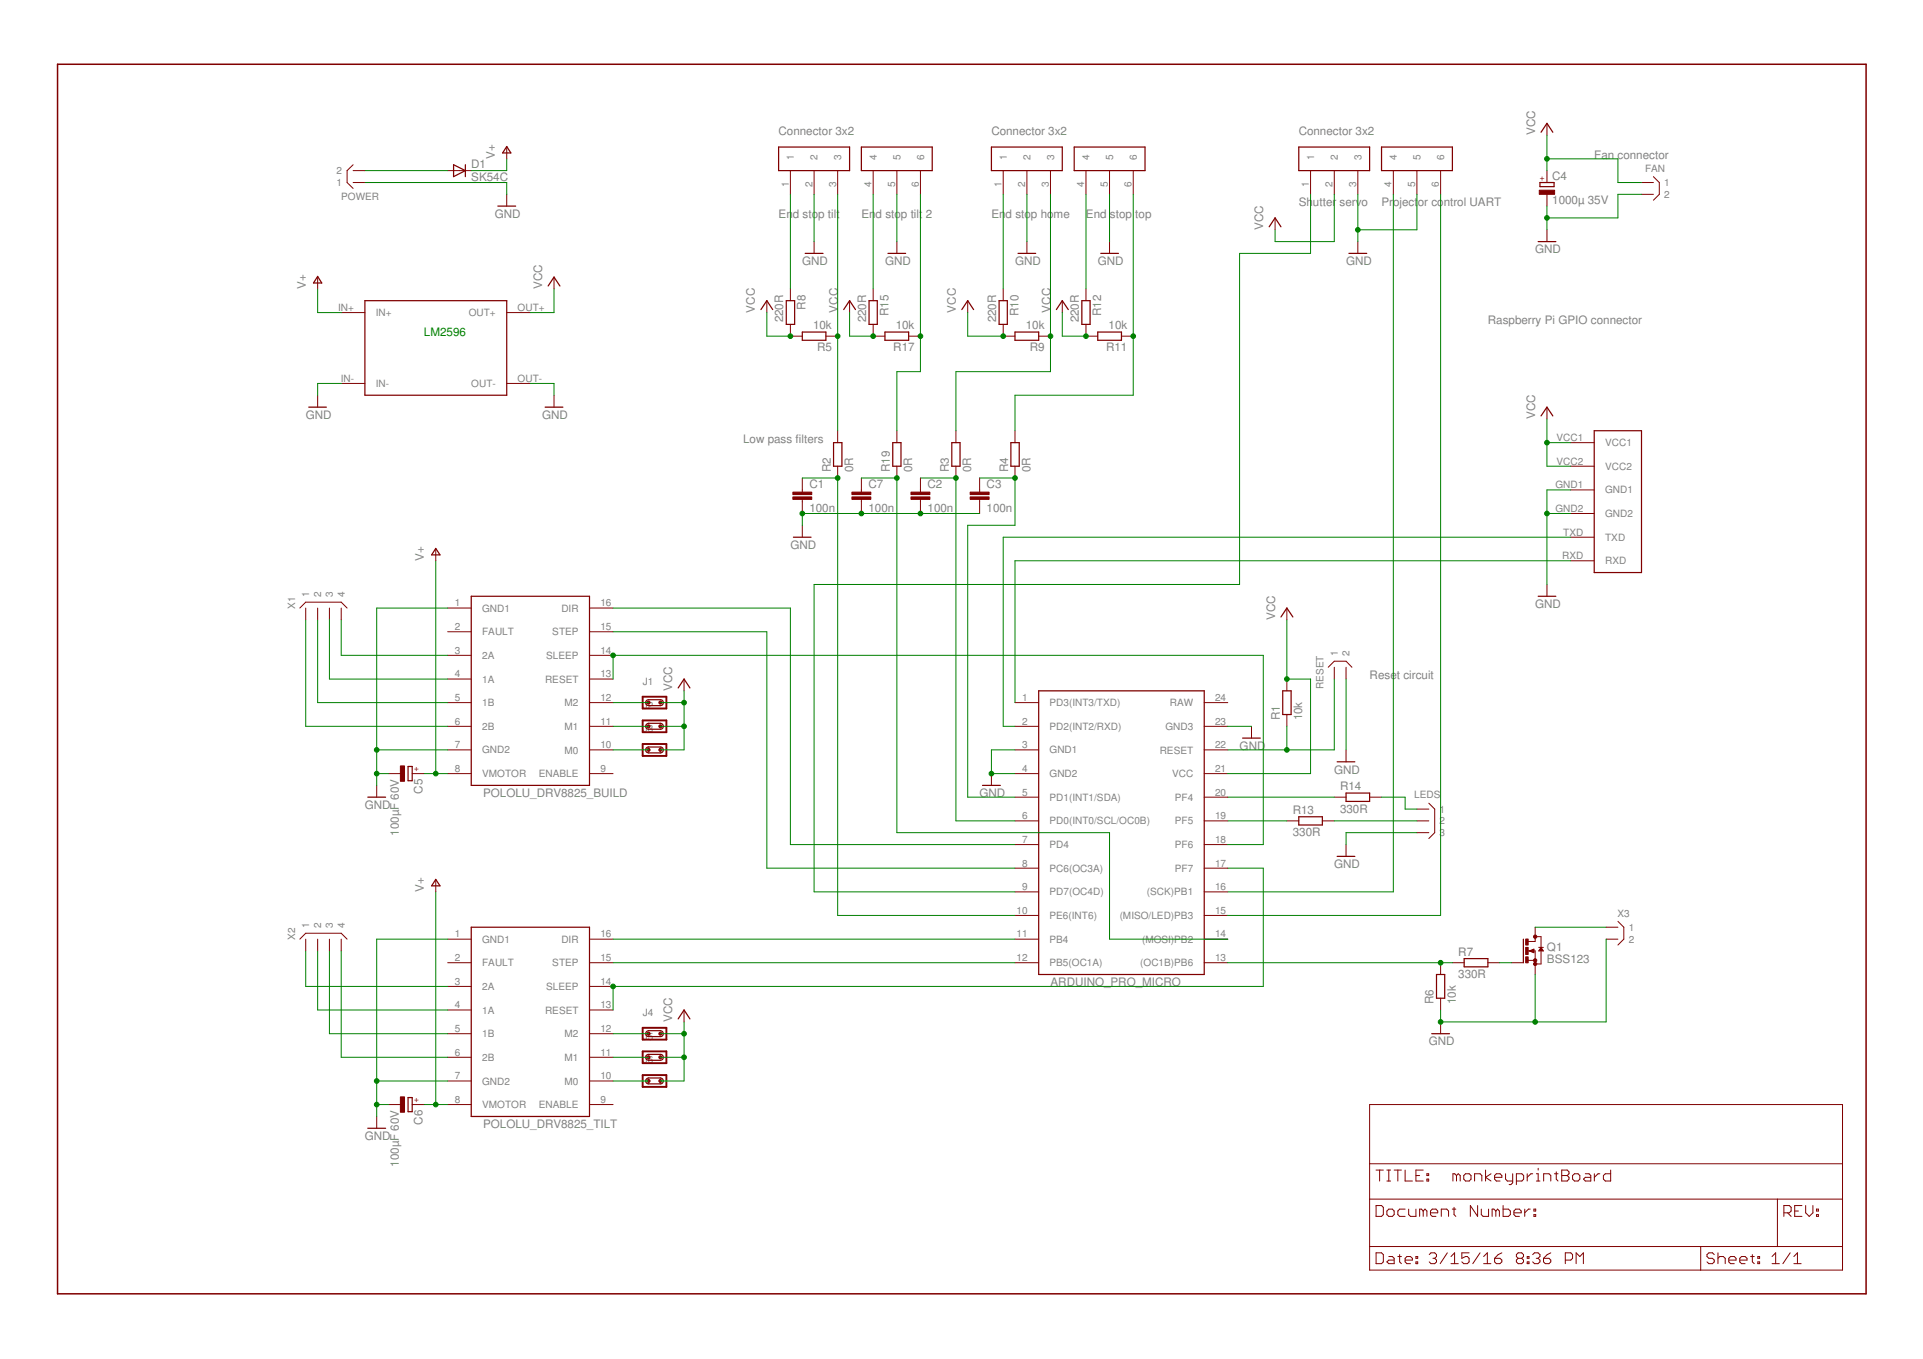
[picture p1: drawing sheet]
<svg xmlns="http://www.w3.org/2000/svg" width="297mm" height="210mm" viewBox="0 0 297 210" stroke-linecap="round" stroke-linejoin="round" font-family="sans-serif">
<g fill="none" stroke="#800000" stroke-width=".19">
<path d="M70.1 25.4l1.8 1-1.8 .9zM71.9 25.4v1.9M76.9 31.8h2.8M78.3 22.6l.6 1h-1.3zM120.3 22.7h10.9v3.7h-10.9zM124.4 39.1h2.7M133.1 22.7h10.9v3.7h-10.9zM137.2 39.1h2.7M153.1 22.7h11v3.7h-11zM157.2 39.1h2.8M165.9 22.7h11v3.7h-11zM170 39.1h2.8"/>
<path d="M196 35l1-1.3 .9 1.3M200.6 22.7h11v3.7h-11zM208.4 39.1h2.7M213.4 22.7h10.9v3.7h-10.9zM237.6 37.3h2.7M237.9 28.2h2.2v.6h-2.2zM238 20.4l1-1.4 .9 1.4M49.1 42.7l.6 1h-1.3zM56.4 46.4h21.9v14.6h-21.9zM84.7 44.2l.9-1.4 .9 1.4M117.5 47.8l.9-1.4 1 1.4M121.5 46.4h1.2v3.7h-1.2z"/>
<path d="M123.9 51.3h3.7v1.3h-3.7zM130.3 47.8l.9-1.4 .9 1.4M134.2 46.4h1.3v3.7h-1.3zM136.7 51.3h3.7v1.3h-3.7zM148.6 47.8l.9-1.4 .9 1.4M154.3 46.4h1.3v3.7h-1.3zM156.8 51.3h3.6v1.3h-3.6zM163.2 47.8l.9-1.4 .9 1.4M167.1 46.4h1.3v3.7h-1.3zM169.6 51.3h3.6v1.3h-3.6zM47.7 62.9h2.7M84.2 62.9h2.8"/>
<path d="M128.8 68.4h1.2v3.6h-1.2zM137.9 68.4h1.3v3.6h-1.3zM147 68.4h1.3v3.6h-1.3zM156.1 68.4h1.3v3.6h-1.3zM238 64.2l1-1.3 .9 1.3M246.3 66.5h7.3v21.9h-7.3zM67.3 84.7l.7 1h-1.3zM72.8 92.1h18.3v29.2h-18.3zM122.6 83h2.7M197.9 95.3l.9-1.4 .9 1.4M237.6 92.1h2.7M63 118.4h.7v2.2h-.7z"/>
<path d="M99.9 108.2l.3-.1h1.8a.46 .46 0 0 1 .5 .4 .46 .46 0 0 1-.5 .5h-1.8a.45 .45 0 0 1-.4-.3 .45 .45 0 0 1 .1-.5zM99.9 111.9l.3-.2h1.8a.46 .46 0 0 1 .5 .5 .46 .46 0 0 1-.5 .4h-1.8a.44 .44 0 0 1-.4-.2 .44 .44 0 0 1 .1-.5zM99.9 115.5l.3-.1h1.8a.46 .46 0 0 1 .5 .4 .46 .46 0 0 1-.5 .5h-1.8a.45 .45 0 0 1-.4-.3 .45 .45 0 0 1 .1-.5zM104.8 106.3l.9-1.4 .9 1.4M160.4 106.7h25.6v43.8h-25.6zM191.9 114h2.8M198.1 106.7h1.3v3.7h-1.3zM206.5 117.7h2.8M56.8 123.1h2.8M67.3 135.8l.7 1h-1.3zM151.8 121.3h2.7M200.6 126.2h3.7v1.2h-3.7z"/>
<path d="M206.5 132.3h2.8M207.9 122.5h3.7v1.3h-3.7zM72.8 143.2h18.3v29.2h-18.3zM99.9 159.3l.3-.1h1.8a.46 .46 0 0 1 .5 .4 .46 .46 0 0 1-.5 .5h-1.8a.44 .44 0 0 1-.4-.3 .44 .44 0 0 1 .1-.5zM104.8 157.4l.9-1.4 .9 1.4M221.1 159.7h2.8M221.9 150.5h1.3v3.7h-1.3zM226.2 148.1h3.6v1.2h-3.6zM235.3 145.1v3.6M236.4 146.9l.5 .2v-.4l-.4 .2M238 146.5l.2 .3h-.3zM56.8 174.3h2.8"/>
<path d="M63 169.5h.7v2.2h-.7zM99.9 163l.3-.1h1.8a.46 .46 0 0 1 .5 .4 .46 .46 0 0 1-.5 .5h-1.8a.45 .45 0 0 1-.4-.3 .45 .45 0 0 1 .1-.5zM99.9 166.6l.3-.1h1.8a.46 .46 0 0 1 .5 .5 .46 .46 0 0 1-.5 .4h-1.8a.44 .44 0 0 1-.4-.3 .44 .44 0 0 1 .1-.5z"/>
</g>
<g fill="none" stroke="#800000" stroke-width=".15">
<path d="M239 19v1.9M54.5 28.2h1.9M54.5 26.4h1.9M54.5 25.4l-.9 1v1.8l.9 .9M69.2 26.4h3.6M78.3 22.7v1.8M78.3 30v1.8M122.1 26.4v3.6M125.8 26.4v3.6M125.8 37.3v1.8M129.4 26.4v3.6M134.9 26.4v3.6"/>
<path d="M138.5 26.4v3.6M138.5 37.3v1.8M142.2 26.4v3.6M155 26.4v3.6M158.6 26.4v3.6M158.6 37.3v1.8M162.3 26.4v3.6M167.7 26.4v3.6M171.4 26.4v3.6M171.4 37.3v1.8M175 26.4v3.6M197 33.7v1.8"/>
<path d="M202.4 26.4v3.6M206.1 26.4v3.6M209.7 26.4v3.6M209.7 37.3v1.8M215.2 26.4v3.6M218.9 26.4v3.6M222.5 26.4v3.6M239 26.4v1.8M239 30v1.8M239 35.5v1.8M253.6 28.2h1.8M253.6 30h1.8"/>
<path d="M255.4 27.3l.9 .9v1.8l-.9 .9M49.1 42.8v1.8M52.7 48.3h3.7M52.7 59.2h3.7M78.3 48.3h3.6M78.3 59.2h3.6M85.6 42.8v1.8M118.4 46.4v1.9M122.1 50.1v1.8h1.8M122.1 44.6v1.8M127.6 51.9h1.8M131.2 46.4v1.9"/>
<path d="M134.9 50.1v1.8h1.8M134.9 44.6v1.8M140.4 51.9h1.8M149.5 46.4v1.9M155 50.1v1.8h1.8M155 44.6v1.8M160.4 51.9h1.9M164.1 46.4v1.9M167.7 50.1v1.8h1.9M167.7 44.6v1.8M173.2 51.9h1.8M49.1 61v1.9"/>
<path d="M85.6 61v1.9M123.9 73.8v2.2M123.9 77.1v2.2M129.4 66.5v1.9M129.4 72v1.8M133.1 73.8v2.2M133.1 77.1v2.2M138.5 66.5v1.9M138.5 72v1.8M142.2 73.8v2.2M142.2 77.1v2.2M147.7 66.5v1.9"/>
<path d="M147.7 72v1.8M151.3 73.8v2.2M151.3 77.1v2.2M156.8 66.5v1.9M156.8 72v1.8M239 62.9v1.8M242.6 72h3.7M242.6 75.7h3.7M242.6 79.3h3.7M242.6 68.4h3.7M46.3 93.9l.9-.9h5.5l.9 .9M47.2 93.9v1.8"/>
<path d="M49.1 93.9v1.8M50.9 93.9v1.8M52.7 93.9v1.8M67.3 84.8v1.8M69.2 97.6h3.6M69.2 93.9h3.6M91.1 97.6h3.6M91.1 93.9h3.6M123.9 81.1v1.9M198.8 93.9v1.8M239 90.3v1.8M242.6 83h3.7"/>
<path d="M242.6 86.6h3.7M60 119.5h1.8M63.7 119.5h1.8M69.2 108.5h3.6M69.2 112.2h3.6M69.2 115.8h3.6M69.2 119.5h3.6M69.2 101.2h3.6M69.2 104.9h3.6M91.1 108.5h3.6M91.1 112.2h3.6M91.1 115.8h3.6"/>
<path d="M91.1 119.5h3.6M91.1 101.2h3.6M91.1 104.9h3.6M105.7 104.9v1.8M153.1 119.5v1.8M156.8 108.5h3.6M156.8 112.2h3.6M156.8 115.8h3.6M156.8 119.5h3.6M186 108.5h3.7M186 112.2h3.7M186 115.8h3.7"/>
<path d="M186 119.5h3.7M193.3 112.2v1.8M198.8 104.9v1.8M198.8 110.4v1.8M205.2 103.1l.9-1h1.8l.9 1M206.1 103.1v1.8M207.9 103.1v1.8M207.9 115.8v1.9M58.2 121.3v1.8M67.3 135.9v1.9M156.8 123.1h3.6M156.8 126.8h3.6"/>
<path d="M156.8 130.5h3.6M156.8 134.1h3.6M156.8 137.8h3.6M186 123.1h3.7M186 126.8h3.7M186 130.5h3.7M186 134.1h3.7M186 137.8h3.7M198.8 126.8h1.8M204.3 126.8h1.8M206.1 123.1h1.8M207.9 130.5v1.8"/>
<path d="M211.6 123.1h1.8M218.9 126.8h1.8M218.9 125h1.8M218.9 128.6h1.8M220.7 124.1l.9 .9v3.6l-.9 .9M46.3 145.1l.9-1h5.5l.9 1M47.2 145.1v1.8M49.1 145.1v1.8M50.9 145.1v1.8M52.7 145.1v1.8M69.2 145.1h3.6M69.2 148.7h3.6"/>
<path d="M69.2 152.4h3.6M69.2 156h3.6M69.2 159.7h3.6M91.1 145.1h3.6M91.1 148.7h3.6M91.1 152.4h3.6M91.1 156h3.6M91.1 159.7h3.6M105.7 156v1.8M156.8 141.4h3.6M156.8 145.1h3.6M156.8 148.7h3.6"/>
<path d="M186 141.4h3.7M186 145.1h3.7M186 148.7h3.7M222.5 148.7v1.8M222.5 154.2v1.8M222.5 157.8v1.9M224.3 148.7h1.9M229.8 148.7h1.8M233.5 148.7h1.8M236 146.9h1.1v3.6M236 148.3h1.1M236.2 146.9l.7-.3v.6z"/>
<path d="M237.1 143.2v2.2h-1.1M237.1 144.7h.9v4.2h-.9M237.7 146.3h.7M238 146.3l.4 .6h-.7zM248.1 145.1h1.8M248.1 143.2h1.8M249.9 142.3l.9 .9v1.9l-.9 .9M58.2 172.4v1.9M60 170.6h1.8M63.7 170.6h1.8M69.2 163.3h3.6M69.2 167h3.6"/>
<path d="M69.2 170.6h3.6M91.1 163.3h3.6M91.1 167h3.6M91.1 170.6h3.6M211.6 170.6h73v25.6h-73zM211.6 179.7h73M211.6 185.2h73M211.6 192.5h73M212.6 186.2h.8l.3 .3v1.1l-.3 .3h-.8zM212.6 193.5h.8l.3 .3v1.1l-.3 .3h-.8zM212.6 180.7h1.1M213.1 180.7v1.7"/>
<path d="M214.2 187l.3-.2h.6l.2 .2v.6l-.2 .3h-.6l-.3-.3zM214.2 180.7h.6M214.2 182.4h.6M214.5 194.1h.6l.2 .3v.8h-.8l-.3-.3 .3-.3h.8M214.5 180.7v1.7M215.3 180.7h1.2M215.9 194.1h.6M215.9 180.7v1.7M216.2 193.8v1.1l.3 .3M217 194.6h1.2v-.2l-.3-.3h-.6l-.3 .3v.5l.3 .3h.6M217 180.7v1.7h1.2M217 186.8h-.8l-.3 .2v.6l.3 .3h.8"/>
<path d="M217.6 186.8v.8l.3 .3h.8v-1.1M218.7 194.9h.3v.3h-.3zM218.7 194.1h.3v.3h-.3zM218.7 181.6h.6M219.8 180.7h-1.1v1.7h1.1M219.8 187l-.2-.2h-.3v1.1M219.8 187l.3-.2 .3 .2v.9M219.8 187v.9M220.4 182.1h.3v.3h-.3zM220.4 181.3h.3v.3h-.3zM220.8 193.8l.2-.3h.6l.3 .3v.3l-.3 .3M221 187.3h1.1v-.3l-.3-.2h-.6l-.2 .2v.6l.2 .3h.6"/>
<path d="M221.3 194.4h.3M221.6 194.4l.3 .2v.3l-.3 .3h-.6l-.2-.3M222.6 187.9v-1.1h.9l.3 .2v.9M223.6 193.5l-1.1 1.7M224.1 195.2h1.2M224.1 194.1l.6-.6v1.7M224.3 186.8h.6M224.6 186.5v1.1l.3 .3M225 181.6l-.3-.3h-.3v1.1M225 181.6v.8M225 181.6l.3-.3 .3 .3v.8M226.1 181.6l.3-.3h.5l.3 .3v.5l-.3 .3h-.5l-.3-.3z"/>
<path d="M226.9 193.5h-1.1v.9l.6-.3h.3l.2 .3v.5l-.2 .3h-.6l-.3-.3M227.8 182.4v-1.1h.8l.3 .3v.8M228.2 186.2v1.7l-1.1-1.7v1.7M228.6 193.5l-1.1 1.7M228.8 186.8v.8l.3 .3h.8v-1.1M229.2 195.2h1.1M229.2 194.1l.5-.6v1.7M229.5 180.7v1.7M230.3 181.3l-.8 .5 .8 .6M230.9 194.4h.8l.3 .2v.3l-.3 .3h-.6l-.2-.3zM230.9 181.8h1.1v-.2l-.3-.3h-.6l-.2 .3v.5l.2 .3h.6M231.1 187l-.3-.2h-.3v1.1"/>
<path d="M231.1 187v.9M231.1 187l.2-.2 .3 .2v.9M232 193.5l-.6 .3-.5 .6M232.2 186.2v1.7h.8l.3-.3v-.6l-.3-.2h-.8M232.6 181.3v.8l.2 .3h.9M233.7 181.3v1.4l-.3 .3h-.3M233.8 187.3h1.2v-.3l-.3-.2h-.6l-.3 .2v.6l.3 .3h.6M234.2 182.4h.9l.3-.3v-.5l-.3-.3h-.9v1.7M234.5 194.4l-.3 .2v.3l.3 .3h.6l.2-.3v-.3l-.2-.2M234.5 194.4l-.3-.3v-.3l.3-.3h.6l.2 .3v.3l-.2 .3M234.5 194.4h.6M235.5 186.8v1.1"/>
<path d="M235.9 194.9h.3v.3h-.3zM235.9 194.1h.3v.3h-.3zM235.9 181.3v1.1M236.4 186.8h-.3l-.6 .5M236.7 193.8l.3-.3h.6l.3 .3v.3l-.3 .3M236.7 181.3h-.2l-.6 .5M236.9 186.8h.3v.2h-.3zM236.9 187.6h.3v.3h-.3zM237.3 194.4h.3M237.3 182.4h.6M237.3 181.3h.3v1.1M237.6 194.4l.3 .2v.3l-.3 .3h-.6l-.3-.3"/>
<path d="M237.6 180.4v.3M238.4 194.4h.9l.2 .2v.3l-.2 .3h-.6l-.3-.3zM238.4 182.4v-1.1h.9l.2 .3v.8M239.5 193.5l-.5 .3-.6 .6M240.1 181.3h.6M240.4 181v1.1l.3 .3M241.2 180.7h.9l.3 .3v.3l-.3 .3 .3 .2v.3l-.3 .3h-.9zM241.2 181.6h.9M241.8 194.6h.8l.3-.2v-.6l-.3-.3h-.8v1.7M242.9 181.6l.3-.3h.6l.2 .3v.5l-.2 .3h-.6l-.3-.3zM243.5 195.2v-1.7l.5 .6 .6-.6v1.7M244.9 181.3h.5l.3 .3v.8h-.8l-.3-.3 .3-.3h.8"/>
<path d="M246.3 181.3v1.1M247.1 181.3h-.3l-.5 .5M248.8 180.7v1.7h-.8l-.3-.3v-.5l.3-.3h.8M262.7 192.5v3.7M264.8 193.8l-.3-.3h-.5l-.3 .3v.3l.3 .3h.5l.3 .2v.3l-.3 .3h-.5l-.3-.3M265.4 194.4l.2-.3h.6l.3 .3v.8M265.4 193.5v1.7M267 194.6h1.2v-.2l-.3-.3h-.6l-.3 .3v.5l.3 .3h.6M268.7 194.6h1.2v-.2l-.3-.3h-.6l-.3 .3v.5l.3 .3h.6M270.4 194.1h.6M270.7 193.8v1.1l.3 .3M271.5 194.9h.3v.3h-.3z"/>
<path d="M271.5 194.1h.3v.3h-.3zM273.7 195.2h1.1M273.7 194.1l.6-.6v1.7M274.6 185.2v7.3M275.5 187.3h.9l.3-.3v-.5l-.3-.3h-.9v1.7M276.1 187.3l.6 .6M276.5 193.5l-1.1 1.7M277.1 195.2h1.1M277.1 194.1l.5-.6v1.7M277.2 187h.6M278.3 186.2h-1.1v1.7h1.1M278.9 186.2v1.1l.6 .6 .5-.6v-1.1"/>
<path d="M280.6 187.6h.3v.3h-.3zM280.6 186.8h.3v.2h-.3z"/>
</g>
<path d="M99.3 107.6h3.6v1.8h-3.6zM99.3 111.3h3.6v1.8h-3.6zM99.3 114.9h3.6v1.9h-3.6zM99.3 158.7h3.6v1.9h-3.6zM99.3 162.4h3.6v1.8h-3.6zM99.3 166.1h3.6v1.8h-3.6z" fill="none" stroke="#800000" stroke-width=".3"/>
<g fill="#800000" stroke="#800000" stroke-width=".15">
<circle cx="100.2" cy="159.7" r=".23"/>
<circle cx="102" cy="159.7" r=".23"/>
<circle cx="100.2" cy="163.3" r=".23"/>
<circle cx="102" cy="163.3" r=".23"/>
<circle cx="100.2" cy="167" r=".23"/>
<circle cx="102" cy="167" r=".23"/>
<circle cx="237.1" cy="148.9" r=".25"/>
<circle cx="237.1" cy="148.3" r=".25"/>
<circle cx="237.1" cy="144.7" r=".25"/>
<circle cx="100.2" cy="108.5" r=".23"/>
<circle cx="102" cy="108.5" r=".23"/>
<circle cx="100.2" cy="112.2" r=".23"/>
<circle cx="102" cy="112.2" r=".23"/>
<circle cx="100.2" cy="115.8" r=".23"/>
<circle cx="102" cy="115.8" r=".23"/>
</g>
<g fill="#800000" stroke="#800000" stroke-width=".15">
<path d="M122.5 76.8h2.9v.3h-2.9z"/>
<path d="M122.5 76h2.9v.4h-2.9z"/>
<path d="M140.7 76.8h2.9v.3h-2.9z"/>
<path d="M140.7 76h2.9v.4h-2.9z"/>
<path d="M149.9 76.8h2.9v.3h-2.9z"/>
<path d="M149.9 76h2.9v.4h-2.9z"/>
<path d="M237.8 29.4h2.3v.6h-2.3z"/>
<path d="M235.7 145h.4v1h-.4z"/>
<path d="M235.7 147.8h.4v.9h-.4z"/>
<path d="M235.7 146.3h.4v1.1h-.4z"/>
<path d="M61.8 169.4h.7v2.4h-.7z"/>
<path d="M61.8 118.3h.7v2.4h-.7z"/>
<path d="M131.6 76.8h2.9v.3h-2.9z"/>
<path d="M131.6 76h2.9v.4h-2.9z"/>
</g>
<path d="M8.9 9.9h279.3v189.9h-279.3z" fill="none" stroke="#800000" stroke-width=".23"/>
<g fill="none" stroke="#008000" stroke-width=".15">
<path d="M56.4 28.2h21.9v1.8M56.4 26.4h12.8M78.3 24.5v1.9h-5.5M122.1 30v14.6M125.8 30v7.3M129.4 30v36.5M134.9 30v14.6M138.5 30v7.3M142.2 30v27.4h-3.7v9.1M155 30v14.6M158.6 30v7.3M162.3 30v27.4h-14.6v9.1"/>
<path d="M167.7 30v14.6M171.4 30v7.3M175 30v31h-18.2v5.5M202.4 30v9.1h-10.9v51.2h-65.7v47.5h31M206.1 30v7.3h-9.1v-1.8M209.7 30v7.3M215.2 30v107.8h-25.5M218.9 30v5.5h-9.2M222.5 30v111.4h-32.8M239 24.5h10.9v3.7h3.7M239 20.9v5.5M239 31.8v3.7"/>
<path d="M253.6 30h-3.7v3.7h-10.9M49.1 44.6v3.7h3.6M52.7 59.2h-3.6v1.8M81.9 59.2h3.7v1.8M85.6 44.6v3.7h-3.7M118.4 48.3v3.6h3.7M131.2 48.3v3.6h3.7M149.5 48.3v3.6h5.5M164.1 48.3v3.6h3.6M123.9 73.8h5.5v67.6h27.4M133.1 73.8h5.4v54.8h32.9v16.5h18.3M142.2 73.8h5.5v53h9.1"/>
<path d="M151.3 79.3h-27.4v1.8M151.3 73.8h5.5v7.3h-7.3v42h7.3M239 79.3h3.6M239 64.7v7.3h3.6M239 68.4h3.6M242.6 75.7h-3.6v14.6M47.2 95.7v16.5h22M49.1 95.7v12.8h20.1M50.9 95.7v9.2h18.3M52.7 95.7v5.5h16.5M67.3 86.6v32.9M69.2 93.9h-11v27.4"/>
<path d="M94.7 97.6h23.7v36.5h38.4M94.7 93.9h27.4v36.6h34.7M198.8 95.7v9.2h3.6v14.6h-12.7M242.6 83h-87.6v29.2h1.8M242.6 86.6h-85.8v21.9M58.2 115.8h11M58.2 119.5h1.8M65.5 119.5h3.7M94.7 104.9v-3.7h100.4v29.3h-5.4M94.7 115.8h5.5M94.7 112.2h5.5M94.7 108.5h5.5"/>
<path d="M102 112.2h3.7M102 108.5h3.7M105.7 106.7v9.1h-3.7M156.8 115.8h-3.7v3.7h3.7M189.7 112.2h3.6M198.8 112.2v3.6M206.1 104.9v10.9h-16.4M207.9 104.9v10.9M67.3 137.8v32.8M189.7 134.1h5.4v18.3h-100.4v3.6M189.7 123.1h16.4M189.7 126.8h9.1"/>
<path d="M206.1 126.8h12.8M213.4 123.1h3.6v1.9h1.9M218.9 128.6h-11v1.9M47.2 146.9v5.5h22M49.1 146.9v9.1h20.1M50.9 146.9v12.8h18.3M52.7 146.9v16.4h16.5M69.2 145.1h-11v27.3M94.7 145.1h62.1M94.7 159.7h5.5M94.7 148.7h62.1M102 159.7h3.7"/>
<path d="M105.7 157.8v9.2h-3.7M189.7 148.7h34.6M231.6 148.7h1.9M237.1 150.5v7.3M237.1 143.2h11M248.1 145.1v12.7h-25.6v-1.8M58.2 167h11M58.2 170.6h1.8M65.5 170.6h3.7M94.7 167h5.5M94.7 163.3h5.5M102 163.3h3.7"/>
</g>
<g fill="#008000" stroke="#008000" stroke-width=".15">
<circle cx="94.7" cy="152.4" r=".36"/>
<circle cx="58.2" cy="167" r=".36"/>
<circle cx="58.2" cy="170.6" r=".36"/>
<circle cx="58.2" cy="115.8" r=".36"/>
<circle cx="58.2" cy="119.5" r=".36"/>
<circle cx="142.2" cy="79.3" r=".36"/>
<circle cx="123.9" cy="79.3" r=".36"/>
<circle cx="133.1" cy="79.3" r=".36"/>
<circle cx="153.1" cy="119.5" r=".36"/>
<circle cx="222.5" cy="157.8" r=".36"/>
<circle cx="237.1" cy="157.8" r=".36"/>
<circle cx="239" cy="33.7" r=".36"/>
<circle cx="209.7" cy="35.5" r=".36"/>
<circle cx="239" cy="79.3" r=".36"/>
<circle cx="67.3" cy="170.6" r=".36"/>
<circle cx="105.7" cy="163.3" r=".36"/>
<circle cx="105.7" cy="159.7" r=".36"/>
<circle cx="105.7" cy="112.2" r=".36"/>
<circle cx="105.7" cy="108.5" r=".36"/>
<circle cx="167.7" cy="51.9" r=".36"/>
<circle cx="155" cy="51.9" r=".36"/>
<circle cx="122.1" cy="51.9" r=".36"/>
<circle cx="239" cy="24.5" r=".36"/>
<circle cx="239" cy="68.4" r=".36"/>
<circle cx="134.9" cy="51.9" r=".36"/>
<circle cx="129.4" cy="73.8" r=".36"/>
<circle cx="94.7" cy="101.2" r=".36"/>
<circle cx="67.3" cy="119.5" r=".36"/>
<circle cx="129.4" cy="51.9" r=".36"/>
<circle cx="162.3" cy="51.9" r=".36"/>
<circle cx="175" cy="51.9" r=".36"/>
<circle cx="198.8" cy="115.8" r=".36"/>
<circle cx="222.5" cy="148.7" r=".36"/>
<circle cx="198.8" cy="104.9" r=".36"/>
<circle cx="156.8" cy="73.8" r=".36"/>
<circle cx="147.7" cy="73.8" r=".36"/>
<circle cx="142.2" cy="51.9" r=".36"/>
<circle cx="138.5" cy="73.8" r=".36"/>
</g>
<g font-size="1.8" fill="#808080">
<text x="120.3" y="20.9">Connector 3x2</text>
<text x="153.1" y="20.9">Connector 3x2</text>
<text x="200.6" y="20.9">Connector 3x2</text>
<text x="237.1" y="20.9" transform="rotate(-90 237.1 20.9)">VCC</text>
<text x="72.8" y="28">SK54C</text>
<text x="72.8" y="26">D1</text>
<text x="76.4" y="24.5" transform="rotate(-90 76.4 24.5)">V+</text>
<text x="239.8" y="27.8">C4</text>
<text x="246.3" y="24.5">Fan connector</text>
<text x="76.4" y="33.7">GND</text>
<text x="120.3" y="33.7">En</text>
<text x="122.5" y="33.7">d stop tilt</text>
<text x="133.1" y="33.7">En</text>
<text x="135.3" y="33.7">d stop tilt</text>
<text x="143" y="33.7">2</text>
<text x="153.1" y="33.7">En</text>
<text x="155.3" y="33.7">d stop ho</text>
<text x="162.7" y="33.7">me</text>
<text x="167.7" y="33.7">End</text>
<text x="171.4" y="33.7">stop</text>
<text x="175.4" y="33.7">top</text>
<text x="195.1" y="35.5" transform="rotate(-90 195.1 35.5)">VCC</text>
<text x="200.6" y="31.8">Sh</text>
<text x="202.8" y="31.8">utter</text>
<text x="206.9" y="31.8">servo</text>
<text x="213.4" y="31.8">Project</text>
<text x="219" y="31.8">or co</text>
<text x="223" y="31.8">ntrol UART</text>
<text x="239.8" y="31.5">1000µ 35V</text>
<text x="123.9" y="41">GND</text>
<text x="136.7" y="41">GND</text>
<text x="156.8" y="41">GND</text>
<text x="169.6" y="41">GND</text>
<text x="207.9" y="41">GND</text>
<text x="237.1" y="39.1">GND</text>
<text x="47.2" y="44.6" transform="rotate(-90 47.2 44.6)">V+</text>
<text x="83.8" y="44.6" transform="rotate(-90 83.8 44.6)">VCC</text>
<text x="124.4" y="47.8" transform="rotate(-90 124.4 47.8)">R8</text>
<text x="116.6" y="48.3" transform="rotate(-90 116.6 48.3)">VCC</text>
<text x="121" y="49.8" transform="rotate(-90 121 49.8)">220R</text>
<text x="125.6" y="50.8">10k</text>
<text x="129.4" y="48.3" transform="rotate(-90 129.4 48.3)">VCC</text>
<text x="133.8" y="49.8" transform="rotate(-90 133.8 49.8)">220R</text>
<text x="137.2" y="48.8" transform="rotate(-90 137.2 48.8)">R15</text>
<text x="138.4" y="50.8">10k</text>
<text x="147.7" y="48.3" transform="rotate(-90 147.7 48.3)">VCC</text>
<text x="153.9" y="49.8" transform="rotate(-90 153.9 49.8)">220R</text>
<text x="157.3" y="48.8" transform="rotate(-90 157.3 48.8)">R10</text>
<text x="158.5" y="50.8">10k</text>
<text x="162.3" y="48.3" transform="rotate(-90 162.3 48.3)">VCC</text>
<text x="166.6" y="49.8" transform="rotate(-90 166.6 49.8)">220R</text>
<text x="170.1" y="48.8" transform="rotate(-90 170.1 48.8)">R12</text>
<text x="171.2" y="50.8">10k</text>
<text x="229.8" y="50.1">Raspberry Pi GPIO connector</text>
<text x="126.2" y="54.3">R5</text>
<text x="138" y="54.3">R17</text>
<text x="159.1" y="54.3">R9</text>
<text x="170.9" y="54.3">R11</text>
<text x="47.2" y="64.7">GND</text>
<text x="83.8" y="64.7">GND</text>
<text x="237.1" y="64.7" transform="rotate(-90 237.1 64.7)">VCC</text>
<text x="114.8" y="68.4">Low pass filters</text>
<text x="125" y="75.4">C1</text>
<text x="128.3" y="72.9" transform="rotate(-90 128.3 72.9)">R2</text>
<text x="131.8" y="72.9" transform="rotate(-90 131.8 72.9)">0R</text>
<text x="134.1" y="75.4">C7</text>
<text x="137.5" y="72.9" transform="rotate(-90 137.5 72.9)">R19</text>
<text x="140.9" y="72.9" transform="rotate(-90 140.9 72.9)">0R</text>
<text x="143.3" y="75.4">C2</text>
<text x="146.6" y="72.9" transform="rotate(-90 146.6 72.9)">R3</text>
<text x="150" y="72.9" transform="rotate(-90 150 72.9)">0R</text>
<text x="152.4" y="75.4">C3</text>
<text x="155.7" y="72.9" transform="rotate(-90 155.7 72.9)">R4</text>
<text x="159.2" y="72.9" transform="rotate(-90 159.2 72.9)">0R</text>
<text x="125" y="79">100n</text>
<text x="134.1" y="79">100n</text>
<text x="143.3" y="79">100n</text>
<text x="152.4" y="79">100n</text>
<text x="65.5" y="86.6" transform="rotate(-90 65.5 86.6)">V+</text>
<text x="122.1" y="84.8">GND</text>
<text x="197" y="95.7" transform="rotate(-90 197 95.7)">VCC</text>
<text x="237.1" y="93.9">GND</text>
<text x="103.8" y="106.7" transform="rotate(-90 103.8 106.7)">VCC</text>
<text x="211.6" y="104.9">Rese</text>
<text x="215.8" y="104.9">t circuit</text>
<text x="197.7" y="111.3" transform="rotate(-90 197.7 111.3)">R1</text>
<text x="201.2" y="111.3" transform="rotate(-90 201.2 111.3)">10k</text>
<text x="191.5" y="115.8">GND</text>
<text x="206.1" y="119.5">GND</text>
<text x="56.4" y="125">GND</text>
<text x="65.3" y="122.6" transform="rotate(-90 65.3 122.6)">C5</text>
<text x="74.6" y="123.1">POLOLU_DRV8825_BUILD</text>
<text x="151.3" y="123.1">GND</text>
<text x="199.7" y="125.7">R13</text>
<text x="207" y="125.5">330R</text>
<text x="207" y="122.1">R14</text>
<text x="61.6" y="129.1" transform="rotate(-90 61.6 129.1)">100µF 60V</text>
<text x="199.7" y="129.2">330R</text>
<text x="65.5" y="137.7" transform="rotate(-90 65.5 137.7)">V+</text>
<text x="206.1" y="134.1">GND</text>
<text x="225.3" y="147.6">R7</text>
<text x="239" y="148.7">BSS123</text>
<text x="239" y="146.9">Q1</text>
<text x="162.3" y="152.4">ARDUINO_PRO_MICRO</text>
<text x="221.4" y="155.1" transform="rotate(-90 221.4 155.1)">R6</text>
<text x="224.9" y="155.1" transform="rotate(-90 224.9 155.1)">10k</text>
<text x="225.3" y="151.1">330R</text>
<text x="103.8" y="157.8" transform="rotate(-90 103.8 157.8)">VCC</text>
<text x="220.7" y="161.5">GND</text>
<text x="65.3" y="173.7" transform="rotate(-90 65.3 173.7)">C6</text>
<text x="56.4" y="176.1">GND</text>
<text x="74.6" y="174.3">POLOLU_DRV8825_TILT</text>
<text x="61.6" y="180.2" transform="rotate(-90 61.6 180.2)">100µF 60V</text>
</g>
<text font-size="1.8" fill="#008000" x="65.5" y="51.9">LM2596</text>
<g font-size="1.5" fill="#808080">
<text x="52" y="28.7">1</text>
<text x="52" y="26.9">2</text>
<text x="121.8" y="28.9" transform="rotate(-90 121.8 28.9)">1</text>
<text x="122.6" y="24.7" transform="rotate(-90 122.6 24.7)">1</text>
<text x="125.5" y="28.9" transform="rotate(-90 125.5 28.9)">2</text>
<text x="126.3" y="24.7" transform="rotate(-90 126.3 24.7)">2</text>
<text x="129.1" y="28.9" transform="rotate(-90 129.1 28.9)">3</text>
<text x="129.9" y="24.7" transform="rotate(-90 129.9 24.7)">3</text>
<text x="134.6" y="28.9" transform="rotate(-90 134.6 28.9)">4</text>
<text x="135.4" y="24.7" transform="rotate(-90 135.4 24.7)">4</text>
<text x="138.3" y="28.9" transform="rotate(-90 138.3 28.9)">5</text>
<text x="139.1" y="24.7" transform="rotate(-90 139.1 24.7)">5</text>
<text x="141.9" y="28.9" transform="rotate(-90 141.9 28.9)">6</text>
<text x="142.7" y="24.7" transform="rotate(-90 142.7 24.7)">6</text>
<text x="154.7" y="28.9" transform="rotate(-90 154.7 28.9)">1</text>
<text x="155.5" y="24.7" transform="rotate(-90 155.5 24.7)">1</text>
<text x="158.4" y="28.9" transform="rotate(-90 158.4 28.9)">2</text>
<text x="159.2" y="24.7" transform="rotate(-90 159.2 24.7)">2</text>
<text x="162" y="28.9" transform="rotate(-90 162 28.9)">3</text>
<text x="162.8" y="24.7" transform="rotate(-90 162.8 24.7)">3</text>
<text x="167.5" y="28.9" transform="rotate(-90 167.5 28.9)">4</text>
<text x="168.3" y="24.7" transform="rotate(-90 168.3 24.7)">4</text>
<text x="171.1" y="28.9" transform="rotate(-90 171.1 28.9)">5</text>
<text x="171.9" y="24.7" transform="rotate(-90 171.9 24.7)">5</text>
<text x="174.8" y="28.9" transform="rotate(-90 174.8 28.9)">6</text>
<text x="175.6" y="24.7" transform="rotate(-90 175.6 24.7)">6</text>
<text x="202.2" y="28.9" transform="rotate(-90 202.2 28.9)">1</text>
<text x="203" y="24.7" transform="rotate(-90 203 24.7)">1</text>
<text x="205.8" y="28.9" transform="rotate(-90 205.8 28.9)">2</text>
<text x="206.6" y="24.7" transform="rotate(-90 206.6 24.7)">2</text>
<text x="209.5" y="28.9" transform="rotate(-90 209.5 28.9)">3</text>
<text x="210.3" y="24.7" transform="rotate(-90 210.3 24.7)">3</text>
<text x="215" y="28.9" transform="rotate(-90 215 28.9)">4</text>
<text x="215.8" y="24.7" transform="rotate(-90 215.8 24.7)">4</text>
<text x="218.6" y="28.9" transform="rotate(-90 218.6 28.9)">5</text>
<text x="219.4" y="24.7" transform="rotate(-90 219.4 24.7)">5</text>
<text x="222.3" y="28.9" transform="rotate(-90 222.3 28.9)">6</text>
<text x="223.1" y="24.7" transform="rotate(-90 223.1 24.7)">6</text>
<text x="254.1" y="26.5">FAN</text>
<text x="257.1" y="28.7">1</text>
<text x="52.7" y="30.9">POWER</text>
<text x="257.1" y="30.6">2</text>
<text x="52.2" y="48">IN+</text>
<text x="58" y="48.8">IN+</text>
<text x="72.4" y="48.8">OUT+</text>
<text x="80" y="48">OUT+</text>
<text x="52.6" y="59">IN-</text>
<text x="58" y="59.8">IN-</text>
<text x="72.8" y="59.8">OUT-</text>
<text x="80" y="59">OUT-</text>
<text x="240.4" y="71.8">VCC2</text>
<text x="240.4" y="68.1">VCC1</text>
<text x="247.9" y="68.9">VCC1</text>
<text x="240.3" y="75.4">GND1</text>
<text x="247.9" y="72.6">VCC2</text>
<text x="247.9" y="76.2">GND1</text>
<text x="240.3" y="79.1">GND2</text>
<text x="241.5" y="82.7">TXD</text>
<text x="247.9" y="79.9">GND2</text>
<text x="247.9" y="83.5">TXD</text>
<text x="241.3" y="86.4">RXD</text>
<text x="247.9" y="87.2">RXD</text>
<text x="45.6" y="94" transform="rotate(-90 45.6 94)">X1</text>
<text x="47.8" y="92.2" transform="rotate(-90 47.8 92.2)">1</text>
<text x="49.6" y="92.2" transform="rotate(-90 49.6 92.2)">2</text>
<text x="51.4" y="92.2" transform="rotate(-90 51.4 92.2)">3</text>
<text x="53.3" y="92.2" transform="rotate(-90 53.3 92.2)">4</text>
<text x="70.2" y="93.7">1</text>
<text x="74.5" y="94.5">GND1</text>
<text x="86.7" y="94.5">DIR</text>
<text x="92.7" y="93.7">16</text>
<text x="70.2" y="101">3</text>
<text x="70.2" y="97.3">2</text>
<text x="74.5" y="101.8">2A</text>
<text x="74.5" y="98.1">FAULT</text>
<text x="84.4" y="101.8">SLEEP</text>
<text x="85.3" y="98.1">STEP</text>
<text x="92.7" y="97.3">15</text>
<text x="92.7" y="101">14</text>
<text x="206.6" y="101.4" transform="rotate(-90 206.6 101.4)">1</text>
<text x="208.5" y="101.4" transform="rotate(-90 208.5 101.4)">2</text>
<text x="70.2" y="104.6">4</text>
<text x="74.5" y="105.4">1A</text>
<text x="84.2" y="105.4">RESET</text>
<text x="92.7" y="104.6">13</text>
<text x="99.3" y="105.8">J1</text>
<text x="204.5" y="106.4" transform="rotate(-90 204.5 106.4)">RESET</text>
<text x="70.2" y="108.3">5</text>
<text x="70.2" y="111.9">6</text>
<text x="74.5" y="109.1">1B</text>
<text x="74.5" y="112.7">2B</text>
<text x="87.2" y="109.1">M2</text>
<text x="87.2" y="112.7">M1</text>
<text x="92.7" y="108.3">12</text>
<text x="92.7" y="111.9">11</text>
<text x="99.3" y="109.4">J2</text>
<text x="99.3" y="113.1">J3</text>
<text x="157.9" y="108.3">1</text>
<text x="157.9" y="111.9">2</text>
<text x="162.1" y="109.1">PD3(INT3/TXD)</text>
<text x="162.1" y="112.7">PD2(INT2/RXD)</text>
<text x="180" y="112.7">GND3</text>
<text x="180.7" y="109.1">RAW</text>
<text x="187.7" y="111.9">23</text>
<text x="187.7" y="108.3">24</text>
<text x="70.2" y="115.6">7</text>
<text x="70.2" y="119.2">8</text>
<text x="74.5" y="116.4">GND2</text>
<text x="87.2" y="116.4">M0</text>
<text x="92.7" y="115.6">10</text>
<text x="92.7" y="119.2">9</text>
<text x="157.9" y="115.6">3</text>
<text x="157.9" y="119.2">4</text>
<text x="162.1" y="116.4">GND1</text>
<text x="179.1" y="116.4">RESET</text>
<text x="187.7" y="119.2">21</text>
<text x="187.7" y="115.6">22</text>
<text x="74.5" y="120">VMOTOR</text>
<text x="83.2" y="120">ENABLE</text>
<text x="157.9" y="122.9">5</text>
<text x="162.1" y="120">GND2</text>
<text x="162.1" y="123.7">PD1(INT1/SDA)</text>
<text x="181" y="120">VCC</text>
<text x="181.5" y="123.7">PF4</text>
<text x="187.7" y="122.9">20</text>
<text x="218.5" y="123.3">LEDS</text>
<text x="222.4" y="125.5">1</text>
<text x="157.9" y="126.5">6</text>
<text x="157.9" y="130.2">7</text>
<text x="162.1" y="127.3">PD0(INT0/SCL/OC0B)</text>
<text x="162.1" y="131">PD4</text>
<text x="181.5" y="131">PF6</text>
<text x="181.5" y="127.3">PF5</text>
<text x="187.7" y="130.2">18</text>
<text x="187.7" y="126.5">19</text>
<text x="222.4" y="127.3">2</text>
<text x="222.4" y="129.2">3</text>
<text x="157.9" y="133.8">8</text>
<text x="157.9" y="137.5">9</text>
<text x="162.1" y="134.6">PC6(OC3A)</text>
<text x="181.5" y="134.6">PF7</text>
<text x="187.7" y="137.5">16</text>
<text x="187.7" y="133.8">17</text>
<text x="47.8" y="143.4" transform="rotate(-90 47.8 143.4)">1</text>
<text x="49.6" y="143.4" transform="rotate(-90 49.6 143.4)">2</text>
<text x="51.4" y="143.4" transform="rotate(-90 51.4 143.4)">3</text>
<text x="53.3" y="143.4" transform="rotate(-90 53.3 143.4)">4</text>
<text x="157" y="141.1">10</text>
<text x="162.1" y="138.3">PD7(OC4D)</text>
<text x="162.1" y="141.9">PE6(INT6)</text>
<text x="173" y="141.9">(MISO/LED)PB3</text>
<text x="177.2" y="138.3">(SCK)PB1</text>
<text x="187.7" y="141.1">15</text>
<text x="249.8" y="141.6">X3</text>
<text x="251.6" y="143.8">1</text>
<text x="45.6" y="145.1" transform="rotate(-90 45.6 145.1)">X2</text>
<text x="70.2" y="148.4">2</text>
<text x="70.2" y="144.8">1</text>
<text x="74.5" y="149.2">FAULT</text>
<text x="74.5" y="145.6">GND1</text>
<text x="85.3" y="149.3">STEP</text>
<text x="86.7" y="145.6">DIR</text>
<text x="92.7" y="144.8">16</text>
<text x="92.7" y="148.4">15</text>
<text x="157" y="144.8">11</text>
<text x="157" y="148.4">12</text>
<text x="162.1" y="145.6">PB4</text>
<text x="162.1" y="149.2">PB5(OC1A)</text>
<text x="176.1" y="149.3">(OC1B)PB6</text>
<text x="176.4" y="145.6">(MOSI)PB2</text>
<text x="187.7" y="148.4">13</text>
<text x="187.7" y="144.8">14</text>
<text x="251.6" y="145.6">2</text>
<text x="70.2" y="152.1">3</text>
<text x="70.2" y="155.7">4</text>
<text x="74.5" y="152.9">2A</text>
<text x="84.4" y="152.9">SLEEP</text>
<text x="92.7" y="152.1">14</text>
<text x="92.7" y="155.7">13</text>
<text x="70.2" y="159.4">5</text>
<text x="74.5" y="156.6">1A</text>
<text x="74.5" y="160.2">1B</text>
<text x="84.2" y="156.6">RESET</text>
<text x="87.2" y="160.2">M2</text>
<text x="92.7" y="159.4">12</text>
<text x="99.3" y="156.9">J4</text>
<text x="99.3" y="160.6">J5</text>
<text x="70.2" y="163.1">6</text>
<text x="70.2" y="166.7">7</text>
<text x="74.5" y="163.9">2B</text>
<text x="74.5" y="167.5">GND2</text>
<text x="87.2" y="163.9">M1</text>
<text x="87.2" y="167.5">M0</text>
<text x="92.7" y="163.1">11</text>
<text x="92.7" y="166.7">10</text>
<text x="99.3" y="164.2">J6</text>
<text x="70.2" y="170.4">8</text>
<text x="74.5" y="171.2">VMOTOR</text>
<text x="83.2" y="171.2">ENABLE</text>
<text x="92.7" y="170.4">9</text>
</g>
<g font-size="1.3" fill="#800000">
<text x="238.5" y="27.9" transform="rotate(-90 238.5 27.9)">+</text>
<text x="64" y="119.1">+</text>
<text x="64" y="170.2">+</text>
</g>
</svg>
